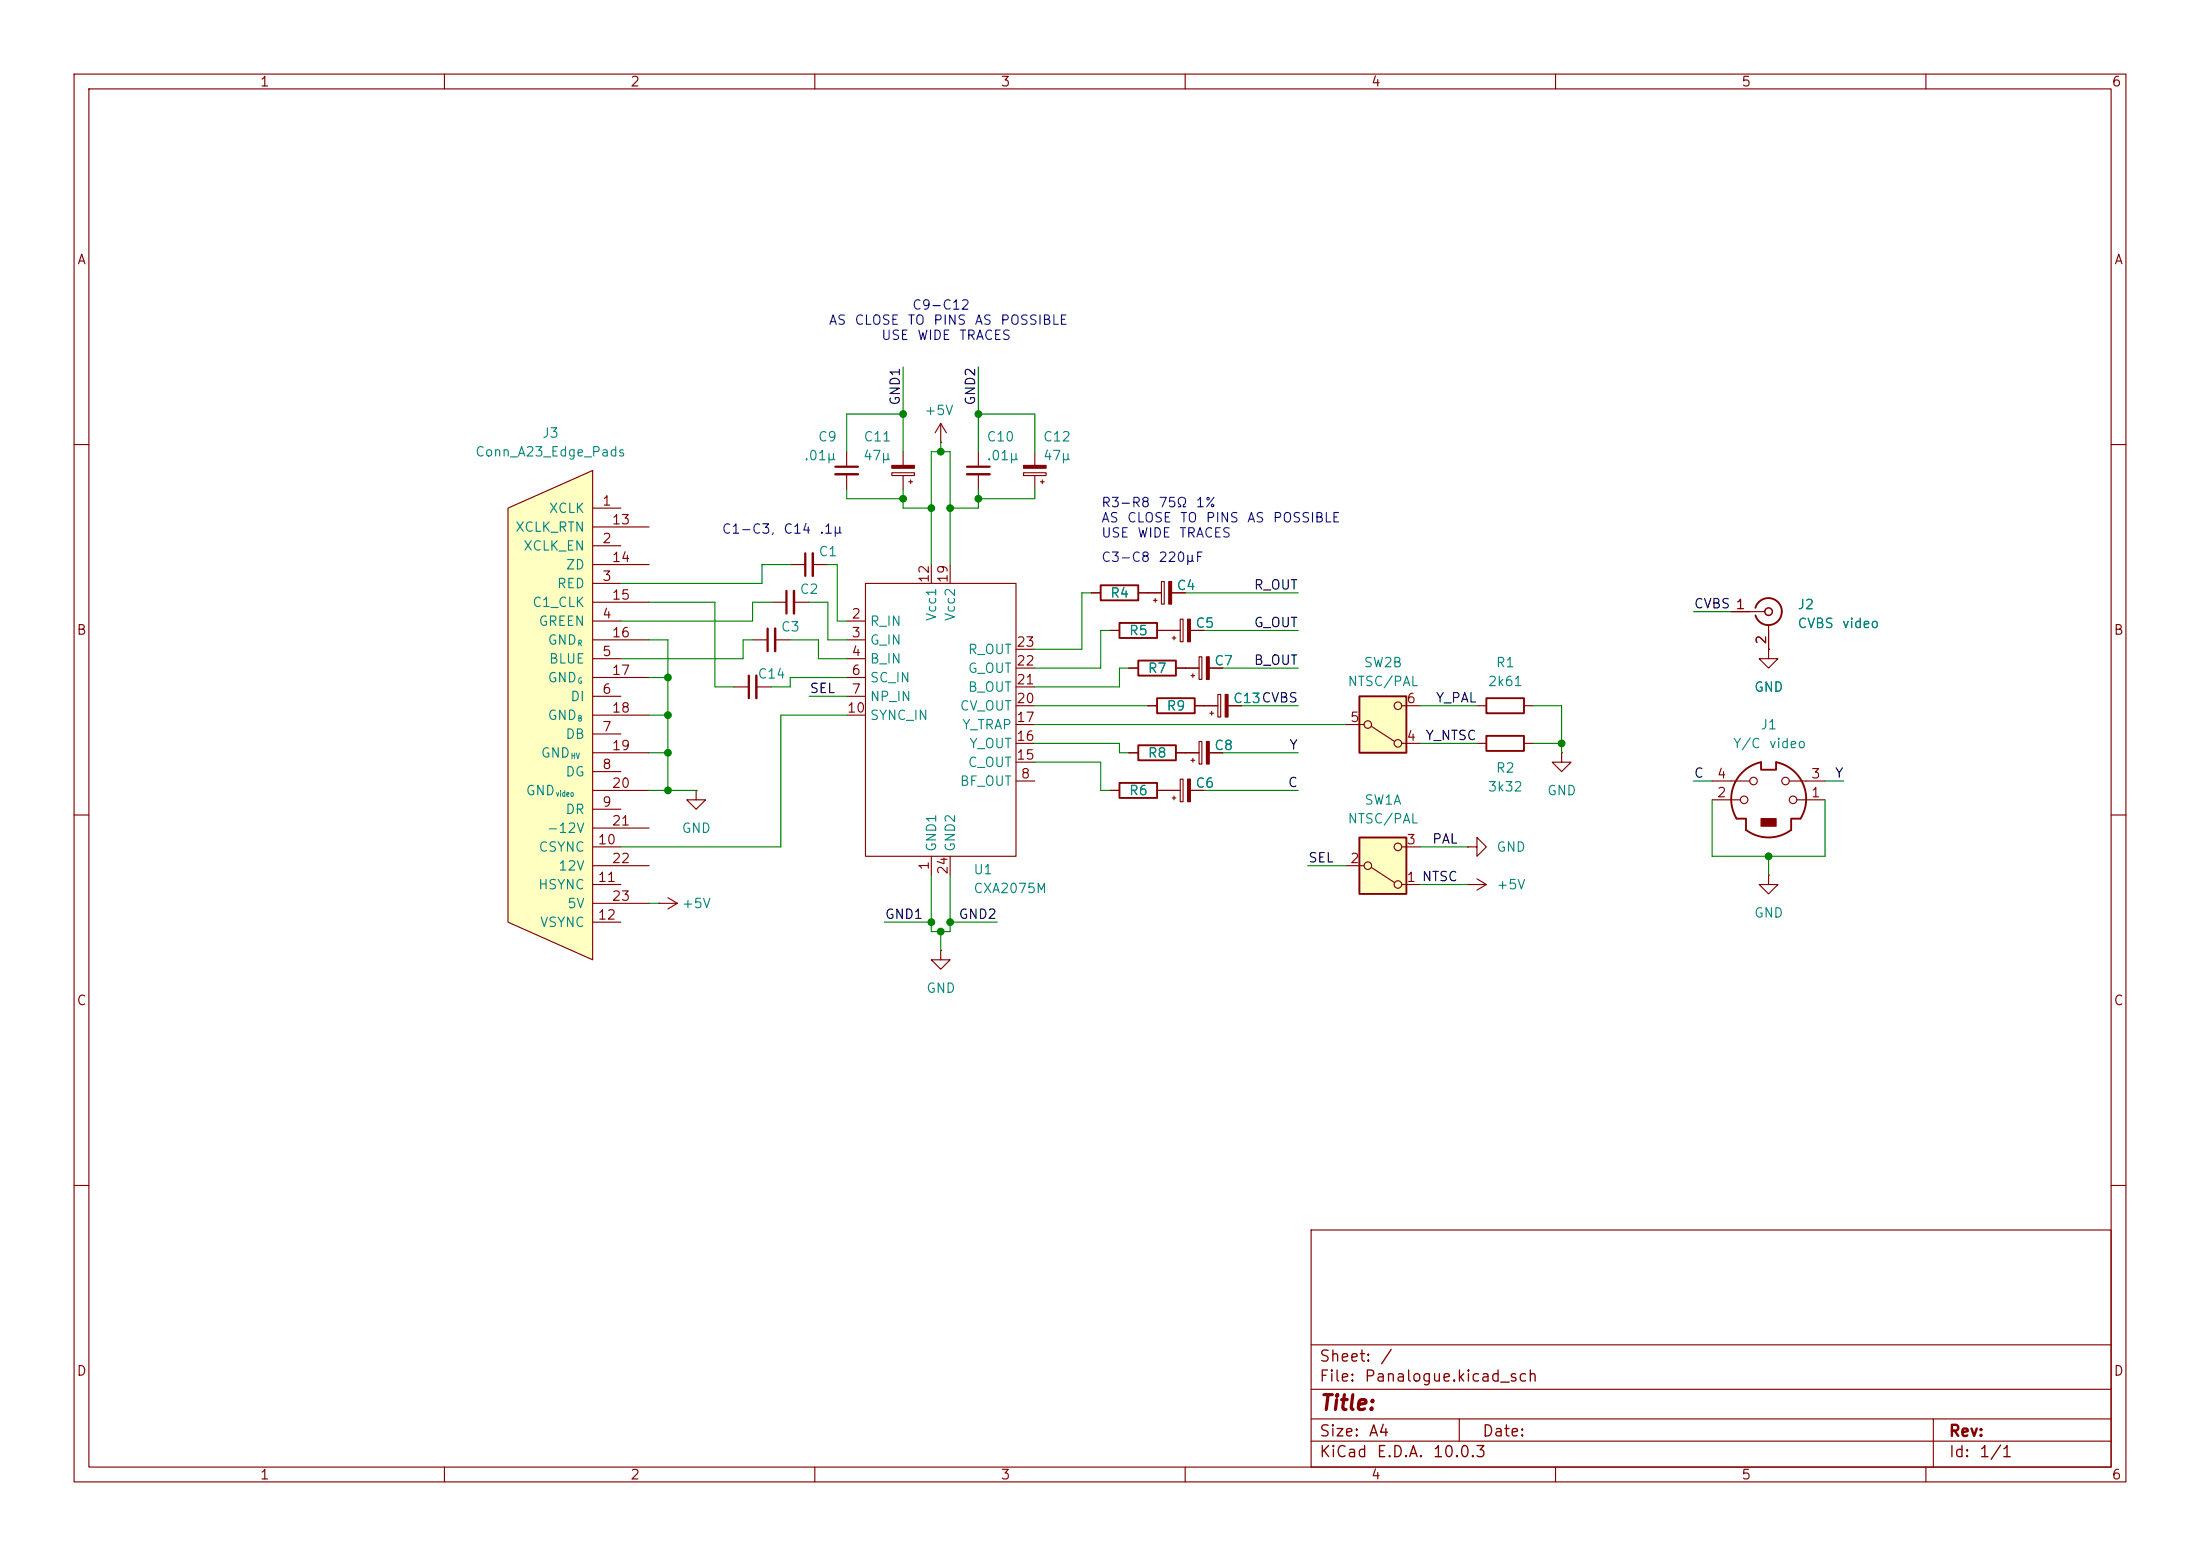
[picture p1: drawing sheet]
<svg xmlns="http://www.w3.org/2000/svg" width="297mm" height="210mm" viewBox="0 0 297 210" stroke-linecap="round" stroke-linejoin="round" font-family="sans-serif">
<g fill="none" stroke="#840000" stroke-width=".15">
<path d="M10 10h277v190h-277zM12 12h273v186h-273zM60 10v2M110 10v2M160 10v2M210 10v2M260 10v2M10 60h2M285 60h2M10 110h2M157.5 106.7h1.8M158.2 107.7h.5"/>
<path d="M158.5 107.4v.6M159.3 105.2h.4v3h-.4zM160.7 106.7h1.9M199.4 100.3h1.3M205.7 100.3h1.3M285 110h2M10 160h2M177 166h108v32h-108zM285 160h2M60 198v2M110 198v2M160 198v2"/>
<path d="M177 194.5h108M177 191.5h108M177 187.5h108M177 181.5h108M197 191.5v3M210 198v2M260 198v2M261 191.5v6.5"/>
</g>
<path d="M160.3 105.2h.4v3h-.4z" fill="#840000" stroke="#840000" stroke-width=".15"/>
<path d="M200.7 99.3h5v2h-5z" fill="none" stroke="#840000" stroke-width=".25"/>
<path d="M183.5 113h6.4v7.7h-6.4z" fill="#ffffc2"/>
<g fill="none" stroke="#840000" stroke-width=".15">
<path d="M106.7 76.2h2M109.7 76.2h2.1M116.8 78.7h20.4v36.9h-20.4zM125.7 76.2v2.5M128.3 76.2v2.5M156.8 78.5h.4v3h-.4zM101.6 86.4h2M104.1 81.3h2.1M104.6 86.4h2.1M107.2 81.3h2M114.3 86.4h2.5M114.3 83.8h2.5"/>
<path d="M114.3 88.9h2.5M114.3 91.4h2.5M114.3 94h2.5M114.3 96.5h2.5M137.2 90.2h2.5M137.2 97.8h2.5M137.2 95.3h2.5M137.2 92.7h2.5M137.2 87.6h2.5M154.9 80h1.9M154.9 95.3h1.3M155.7 81h.5"/>
<path d="M156 80.8v.5M157.5 85.1h1.8M158.2 80h1.8M158.2 86.1h.5M158.5 85.9v.5M159.3 83.6h.4v3h-.4zM160 90.2h1.9M160.7 85.1h1.9M160.8 91.2h.5M161 90.9v.5M161.3 95.3h1.3M161.9 88.6h.4v3.1h-.4z"/>
<path d="M163.2 90.2h1.9M125.7 115.6v2.5M128.3 115.6v2.5M137.2 105.4h2.5M137.2 102.9h2.5M137.2 100.3h2.5M160 101.6h1.9M160.8 102.6h.5M161 102.4v.5M161.9 100.1h.4v3h-.4zM163.2 101.6h1.9M181.6 116.8h2.5"/>
<path d="M185.2 117.1l3.1 2M189.2 119.4h2.6M189.2 114.3h2.6M198.1 119.4h.1M198.1 114.3h1.3v1.3l1.3-1.3-1.3-1.3v1.3M198.1 114.3h.1M198.1 119.4h2.6M199.4 118.6l1.3 .8M200.7 119.4l-1.3 .7"/>
<circle cx="184.7" cy="116.8" r=".51"/>
<circle cx="188.7" cy="114.3" r=".51"/>
<circle cx="188.7" cy="119.4" r=".51"/>
</g>
<path d="M156.2 94.2h5.1v2.1h-5.1zM183.5 113h6.4v7.7h-6.4z" fill="none" stroke="#840000" stroke-width=".25"/>
<path d="M106.2 79.8v3M108.7 74.7v3M103.6 84.8v3.1" fill="none" stroke="#840000" stroke-width=".3"/>
<path d="M107.2 79.8v3M109.7 74.7v3M104.6 84.8v3.1" fill="none" stroke="#840000" stroke-width=".33"/>
<g fill="#840000" stroke="#840000" stroke-width=".15">
<path d="M162.9 88.6h.3v3.1h-.3z"/>
<path d="M157.8 78.5h.4v3h-.4z"/>
<path d="M160.3 83.6h.4v3h-.4z"/>
<path d="M162.9 100.1h.3v3h-.3z"/>
</g>
<path d="M68.6 68.6l11.4-5.1v66l-11.4-5z" fill="#ffffc2"/>
<g fill="none" stroke="#840000" stroke-width=".15">
<path d="M68.6 68.6l11.4-5.1v66l-11.4-5zM80 68.6h3.8M80 73.7h3.8M80 78.7h3.8M80 71.1h7.6M80 76.2h7.6M80 83.8h3.8M80 88.9h3.8M80 94h3.8M80 99.1h3.8M80 81.3h7.6M80 86.4h7.6"/>
<path d="M80 91.4h7.6M80 96.5h7.6M149.9 85.1h1.2M152.4 90.2h1.3M156.2 85.1h1.3M158.7 90.2h1.3M80 104.1h3.8M80 109.2h3.8M80 114.3h3.8M80 119.4h3.8M80 101.6h7.6M80 106.7h7.6"/>
<path d="M80 111.8h7.6M80 116.8h7.6M94 106.7v1.3h1.2l-1.2 1.2-1.3-1.2h1.3M94 106.7h.1M80 124.5h3.8M80 121.9h7.6"/>
</g>
<path d="M151.1 84.1h5.1v2h-5.1zM153.7 89.2h5v2h-5z" fill="none" stroke="#840000" stroke-width=".25"/>
<path d="M183.5 94h6.4v7.6h-6.4z" fill="#ffffc2"/>
<g fill="none" stroke="#840000" stroke-width=".15">
<path d="M127 59.7h.1M127 57.2l-.8 1.2M127 57.2l.8 1.2M127 57.2v2.5M114.3 61v2M114.3 64v2M120.4 63.8h3v.4h-3zM121.9 61v1.8M121.9 64.2v1.8M122.7 65h.5M122.9 64.8v.5M132.1 61v2"/>
<path d="M132.1 64v2M138.2 63.8h3v.4h-3zM139.7 61v1.8M139.7 64.2v1.8M140.5 65h.5M140.7 64.8v.5M99.1 92.7h2M102.1 92.7h2M147.3 80h1.3M149.9 85.1h1.2M152.4 90.2h1.3M153.7 80h3.1"/>
<path d="M154.9 95.3h1.3M156.2 85.1h3.1M158.2 80h1.8M158.7 90.2h3.2M160.7 85.1h1.9M161.3 95.3h3.1M163.2 90.2h1.9M163.3 96.3h.5M163.6 96v.5M164.4 93.7h.4v3.1h-.4zM165.8 95.3h1.8M181.6 97.8h2.5"/>
<path d="M185.2 98l3.1 2.1M189.2 95.3h2.6M199.4 95.3h1.3M205.7 95.3h1.3M233.7 82.6h4.6M238.8 87.6v1.3h1.2l-1.2 1.3-1.3-1.3h1.3M238.8 87.6h.1M238.8 84.3v3.3M149.9 106.7h1.2M152.4 101.6h1.3M156.2 106.7h3.1M158.7 101.6h3.2"/>
<path d="M160.7 106.7h1.9M163.2 101.6h1.9M189.2 100.3h2.6M210.8 101.6v1.3h1.3l-1.3 1.2-1.3-1.2h1.3M210.8 101.6h.1M231.1 108h3.8M231.1 105.4h5.1M238.8 118.1v1.3h1.2l-1.2 1.3-1.3-1.3h1.3M238.8 118.1h.1M241.6 105.4h4.8M242.6 108h3.8M88.9 121.9h.1"/>
<path d="M88.9 121.9h2.5M90.2 121.2l1.2 .7M91.4 121.9l-1.2 .8M127 128.3v1.2h1.3l-1.3 1.3-1.3-1.3h1.3M127 128.3h.1"/>
<circle cx="184.7" cy="97.8" r=".51"/>
<circle cx="188.7" cy="95.3" r=".51"/>
<circle cx="188.7" cy="100.3" r=".51"/>
<circle cx="235.5" cy="108" r=".51"/>
<circle cx="236.7" cy="105.4" r=".51"/>
<circle cx="241" cy="105.4" r=".51"/>
<circle cx="242.1" cy="108" r=".51"/>
</g>
<path d="M148.6 79h5.1v2h-5.1zM183.5 94h6.4v7.6h-6.4zM200.7 94.2h5v2.1h-5zM237 82a1.81 1.81 0 0 1 2.8-1 1.81 1.81 0 0 1 0 3 1.81 1.81 0 0 1-2.8-.9M151.1 105.7h5.1v2h-5.1zM153.7 100.6h5v2h-5zM235.1 104.4l.6-.6 .8-.5 1.2-.4v1h2.1v-1a5.1 5.1 0 0 1 3.3 7.6h-1.3v1.5a5.1 5.1 0 0 1-6.1 0v-1.5h-1.3a5.1 5.1 0 0 1 .7-6.1z" fill="none" stroke="#840000" stroke-width=".25"/>
<g fill="#840000" stroke="#840000" stroke-width=".15">
<path d="M165.4 93.7h.4v3.1h-.4z"/>
<path d="M120.4 62.8h3v.4h-3z"/>
<path d="M237.7 110.5h2.1v1h-2.1z"/>
<path d="M138.2 62.8h3v.4h-3z"/>
</g>
<path d="M112.8 63h3M130.6 63h3M101.1 91.2v3" fill="none" stroke="#840000" stroke-width=".3"/>
<path d="M112.8 64h3M130.6 64h3M102.1 91.2v3" fill="none" stroke="#840000" stroke-width=".33"/>
<circle cx="238.8" cy="82.6" r=".51" fill="none" stroke="#840000" stroke-width=".2"/>
<g fill="none" stroke="#008400" stroke-width=".15">
<path d="M121.9 49.5v11.5M121.9 55.9h-7.6v5.1M127 59.7v1.3M132.1 49.5v11.5M132.1 55.9h7.6v5.1M106.7 76.2h-3.8v2.5h-19.1M111.8 76.2h1.2v7.6h1.3M114.3 66v1.3h7.6M121.9 66v2.6h3.8M125.7 76.2v-15.2h2.6v15.2M132.1 66v2.6h-3.8M139.7 66v1.3h-7.6"/>
<path d="M87.6 86.4h2.6v20.3M87.6 91.4h2.6M87.6 81.3h8.9v11.4h2.6M87.6 96.5h2.6M101.6 86.4h-1.3v2.5h-16.5M104.1 81.3h-2.5v2.5h-17.8M106.7 86.4h3.8v2.5h3.8M109.2 81.3h2.6v5.1h2.5M109.2 94h5.1M114.3 91.4h-7.6v1.3h-2.6M114.3 96.5h-8.9v17.8h-21.6M139.7 95.3h15.2"/>
<path d="M139.7 97.8h41.9M147.3 80h-1.3v7.6h-6.3M149.9 85.1h-1.3v5.1h-8.9M152.4 90.2h-1.3v2.5h-11.4M160 80h15.3M162.6 85.1h12.7M165.1 90.2h10.2M167.6 95.3h7.7M191.8 95.3h7.6M207 95.3h3.8v6.3M228.6 82.6h5.1M87.6 106.7h6.4"/>
<path d="M87.6 101.6h2.6M125.7 118.1v7.6h2.6v-7.6M139.7 102.9h8.9v3.8h1.3M139.7 100.3h11.4v1.3h1.3M162.6 106.7h12.7M165.1 101.6h10.2M176.5 116.8h5.1M191.8 114.3h6.3M191.8 100.3h7.6M191.8 119.4h6.3M207 100.3h3.8M228.6 105.4h2.5"/>
<path d="M231.1 108v7.6h15.3v-7.6M238.8 115.6v2.5M246.4 105.4h2.5M87.6 121.9h1.3M119.4 124.5h6.3M127 125.7v2.6M128.3 124.5h6.3"/>
</g>
<g fill="#008400" stroke="#008400" stroke-width=".14">
<circle cx="121.9" cy="55.9" r=".46"/>
<circle cx="125.7" cy="68.6" r=".46"/>
<circle cx="132.1" cy="55.9" r=".46"/>
<circle cx="128.3" cy="68.6" r=".46"/>
<circle cx="127" cy="61" r=".46"/>
<circle cx="121.9" cy="67.3" r=".46"/>
<circle cx="132.1" cy="67.3" r=".46"/>
<circle cx="90.2" cy="91.4" r=".46"/>
<circle cx="90.2" cy="101.6" r=".46"/>
<circle cx="90.2" cy="96.5" r=".46"/>
<circle cx="90.2" cy="106.7" r=".46"/>
<circle cx="238.8" cy="115.6" r=".46"/>
<circle cx="210.8" cy="100.3" r=".46"/>
<circle cx="125.7" cy="124.5" r=".46"/>
<circle cx="127" cy="125.7" r=".46"/>
<circle cx="128.3" cy="124.5" r=".46"/>
</g>
<text font-size="2" fill="#840000" x="178" y="190.8">Title:</text>
<g font-size="1.5" fill="#840000">
<text x="178" y="184.2">Sheet:</text>
<text x="186.2" y="184.2">/</text>
<text x="178" y="186.9">File:</text>
<text x="184.1" y="186.9">Panalogue.kicad_sch</text>
<text x="178" y="197.1">KiCad</text>
<text x="178" y="194.3">Size:</text>
<text x="184.7" y="194.3">A4</text>
<text x="185.7" y="197.1">E.D.A.</text>
<text x="193.3" y="197.1">10.0.3</text>
<text x="200" y="194.3">Date:</text>
<text x="263" y="194.3">Rev:</text>
<text x="263" y="197.1">Id:</text>
<text x="267.1" y="197.1">1/1</text>
</g>
<g font-size="1.3" fill="#840000">
<text x="35" y="12">1</text>
<text x="85" y="12">2</text>
<text x="135" y="12">3</text>
<text x="185" y="12">4</text>
<text x="235" y="12">5</text>
<text x="285" y="12">6</text>
<text x="10.3" y="36">A</text>
<text x="285.3" y="36">A</text>
<text x="81.2" y="68.6">1</text>
<text x="82.5" y="71.1">13</text>
<text x="81.2" y="73.6">2</text>
<text x="82.5" y="76.2">14</text>
<text x="81.2" y="78.7">3</text>
<text x="81.2" y="83.8">4</text>
<text x="82.5" y="81.3">15</text>
<text x="114.9" y="83.8">2</text>
<text x="125.7" y="78.8" transform="rotate(-90 125.7 78.8)">12</text>
<text x="128.2" y="78.8" transform="rotate(-90 128.2 78.8)">19</text>
<text x="234.2" y="82.5">1</text>
<text x="10.3" y="86">B</text>
<text x="81.2" y="88.9">5</text>
<text x="82.5" y="86.3">16</text>
<text x="114.9" y="86.3">3</text>
<text x="114.9" y="88.9">4</text>
<text x="137.1" y="87.6">23</text>
<text x="238.7" y="87.1" transform="rotate(-90 238.7 87.1)">2</text>
<text x="285.3" y="86">B</text>
<text x="81.2" y="94">6</text>
<text x="82.5" y="91.4">17</text>
<text x="114.9" y="91.4">6</text>
<text x="114.9" y="94">7</text>
<text x="137.1" y="95.2">20</text>
<text x="137.1" y="92.7">21</text>
<text x="137.1" y="90.1">22</text>
<text x="189.8" y="95.2">6</text>
<text x="81.2" y="99">7</text>
<text x="82.5" y="96.5">18</text>
<text x="82.5" y="101.6">19</text>
<text x="114.3" y="96.5">10</text>
<text x="137.1" y="100.3">16</text>
<text x="137.1" y="97.8">17</text>
<text x="182.2" y="97.8">5</text>
<text x="189.8" y="100.3">4</text>
<text x="81.2" y="104.1">8</text>
<text x="82.5" y="106.7">20</text>
<text x="137.1" y="102.8">15</text>
<text x="137.7" y="105.4">8</text>
<text x="231.7" y="107.9">2</text>
<text x="231.7" y="105.4">4</text>
<text x="244.4" y="107.9">1</text>
<text x="244.4" y="105.4">3</text>
<text x="81.2" y="109.2">9</text>
<text x="82.5" y="111.7">21</text>
<text x="80.6" y="114.3">10</text>
<text x="80.6" y="119.4">11</text>
<text x="82.5" y="116.8">22</text>
<text x="125.7" y="117.5" transform="rotate(-90 125.7 117.5)">1</text>
<text x="128.2" y="118.2" transform="rotate(-90 128.2 118.2)">24</text>
<text x="182.2" y="116.8">2</text>
<text x="189.8" y="119.4">1 NTSC</text>
<text x="189.8" y="114.3">3</text>
<text x="80.6" y="124.4">12</text>
<text x="82.5" y="121.9">23</text>
<text x="10.3" y="136">C</text>
<text x="285.3" y="136">C</text>
<text x="10.3" y="186">D</text>
<text x="285.3" y="186">D</text>
<text x="35" y="200">1</text>
<text x="85" y="200">2</text>
<text x="135" y="200">3</text>
<text x="185" y="200">4</text>
<text x="235" y="200">5</text>
<text x="285" y="200">6</text>
</g>
<g font-size="1.3" fill="#0000c2">
<text x="111.8" y="44.2">AS</text>
<text x="115.3" y="44.2">CLOSE</text>
<text x="118.9" y="46.2">USE</text>
<text x="122.4" y="44.2">TO</text>
<text x="123.1" y="42.1">C9-C12</text>
<text x="123.7" y="46.2">WIDE</text>
<text x="125.9" y="44.2">PINS</text>
<text x="129.4" y="46.2">TRACES</text>
<text x="131.5" y="44.2">AS</text>
<text x="135" y="44.2">POSSIBLE</text>
<text x="148.6" y="68.8">R3-R8</text>
<text x="148.6" y="70.8">AS</text>
<text x="152.1" y="70.8">CLOSE</text>
<text x="156.3" y="68.8">75Ω</text>
<text x="159.2" y="70.8">TO</text>
<text x="161.3" y="68.8">1%</text>
<text x="162.7" y="70.8">PINS</text>
<text x="168.3" y="70.8">AS</text>
<text x="171.7" y="70.8">POSSIBLE</text>
<text x="97.4" y="72.3">C1-C3,</text>
<text x="105.7" y="72.3">C14</text>
<text x="110.5" y="72.3">.1µ</text>
<text x="148.6" y="76.2">C3-C8</text>
<text x="148.6" y="72.9">USE</text>
<text x="153.4" y="72.9">WIDE</text>
<text x="156.3" y="76.2">220µF</text>
<text x="159.1" y="72.9">TRACES</text>
</g>
<g font-size="1.3" fill="#008484">
<text x="73.1" y="59.4">J3</text>
<text x="110.3" y="59.9">C9</text>
<text x="116.5" y="59.9">C11</text>
<text x="124.7" y="56.3">+5V</text>
<text x="133.1" y="59.9">C10</text>
<text x="140.7" y="59.9">C12</text>
<text x="64.1" y="61.9">Conn_A23_Edge_Pads</text>
<text x="108.5" y="62.4">.01µ</text>
<text x="116.4" y="62.4">47µ</text>
<text x="133.1" y="62.4">.01µ</text>
<text x="140.7" y="62.4">47µ</text>
<text x="74" y="69.6">XCLK</text>
<text x="69.5" y="72.1">XCLK_RTN</text>
<text x="70.6" y="74.6">XCLK_EN</text>
<text x="76.3" y="77.2">ZD</text>
<text x="110.4" y="75.4">C1</text>
<text x="71.8" y="82.3">C1_CLK</text>
<text x="75.1" y="79.7">RED</text>
<text x="107.9" y="80.5">C2</text>
<text x="126.7" y="83.9" transform="rotate(-90 126.7 83.9)">Vcc1</text>
<text x="129.2" y="83.9" transform="rotate(-90 129.2 83.9)">Vcc2</text>
<text x="149.8" y="81">R4</text>
<text x="158.8" y="80">C4</text>
<text x="242.6" y="82.5">J2</text>
<text x="72.6" y="84.8">GREEN</text>
<text x="73.9" y="87.3">GND</text>
<text x="74" y="89.9">BLUE</text>
<text x="105.3" y="85.6">C3</text>
<text x="117.3" y="84.8">R_IN</text>
<text x="117.3" y="87.3">G_IN</text>
<text x="117.3" y="89.9">B_IN</text>
<text x="130.6" y="88.6">R_OUT</text>
<text x="152.3" y="86.1">R5</text>
<text x="161.3" y="85">C5</text>
<text x="242.6" y="85.1">CVBS</text>
<text x="248.6" y="85.1">video</text>
<text x="73.9" y="92.4">GND</text>
<text x="76.9" y="95">DI</text>
<text x="102.2" y="91.9">C14</text>
<text x="117.3" y="92.4">SC_IN</text>
<text x="117.3" y="95">NP_IN</text>
<text x="130.6" y="93.7">B_OUT</text>
<text x="130.6" y="91.1">G_OUT</text>
<text x="154.9" y="91.1">R7</text>
<text x="163.8" y="90.1">C7</text>
<text x="166.4" y="95.2">C13CVBS</text>
<text x="166.4" y="95.2">C13</text>
<text x="181.8" y="92.9">NTSC/PAL</text>
<text x="184" y="90.4">SW2B</text>
<text x="200.8" y="92.9">2k61</text>
<text x="201.9" y="90.4">R1</text>
<text x="236.7" y="93.7">GND</text>
<text x="73.9" y="97.5">GND</text>
<text x="76.3" y="100">DB</text>
<text x="117.3" y="97.5">SYNC_IN</text>
<text x="129.5" y="96.2">CV_OUT</text>
<text x="129.8" y="98.8">Y_TRAP</text>
<text x="130.8" y="101.3">Y_OUT</text>
<text x="157.4" y="96.2">R9</text>
<text x="163.8" y="101.6">C8</text>
<text x="233.9" y="101.3">Y/C</text>
<text x="237.6" y="98.8">J1</text>
<text x="238.7" y="101.3">video</text>
<text x="70.9" y="107.7">GND</text>
<text x="72.9" y="102.6">GND</text>
<text x="76.3" y="105.1">DG</text>
<text x="129.5" y="106.4">BF_OUT</text>
<text x="130.6" y="103.8">C_OUT</text>
<text x="152.3" y="107.7">R6</text>
<text x="154.9" y="102.6">R8</text>
<text x="161.3" y="106.6">C6</text>
<text x="200.8" y="107.1">3k32</text>
<text x="201.9" y="104.6">R2</text>
<text x="208.8" y="107.7">GND</text>
<text x="73.7" y="112.7">-12V</text>
<text x="76.3" y="110.2">DR</text>
<text x="91.9" y="112.7">GND</text>
<text x="181.8" y="111.5">NTSC/PAL</text>
<text x="184.1" y="108.9">SW1A</text>
<text x="72.6" y="115.3">CSYNC</text>
<text x="75.3" y="117.8">12V</text>
<text x="126.7" y="115.1" transform="rotate(-90 126.7 115.1)">GND1</text>
<text x="129.2" y="115.1" transform="rotate(-90 129.2 115.1)">GND2</text>
<text x="131.3" y="118.3">U1</text>
<text x="201.9" y="115.3">GND</text>
<text x="72.6" y="120.4">HSYNC</text>
<text x="72.8" y="125.4">VSYNC</text>
<text x="76.5" y="122.9">5V</text>
<text x="92" y="122.9">+5V</text>
<text x="131.3" y="120.9">CXA2075M</text>
<text x="201.9" y="120.4">+5V</text>
<text x="236.7" y="124.2">GND</text>
<text x="125" y="134.3">GND</text>
</g>
<g font-size="1.3">
<text x="121.8" y="54.8" transform="rotate(-90 121.8 54.8)">GND1</text>
<text x="132" y="54.8" transform="rotate(-90 132 54.8)">GND2</text>
<text x="169.2" y="79.9">R_OUT</text>
<text x="228.6" y="82.4">CVBS 1</text>
<text x="169.2" y="85">G_OUT</text>
<text x="109.2" y="93.9">SEL</text>
<text x="169.2" y="90">B_OUT</text>
<text x="193.7" y="95.1">Y_PAL</text>
<text x="174" y="101.5">Y</text>
<text x="192.4" y="100.2">Y_NTSC</text>
<text x="173.8" y="106.6">C</text>
<text x="228.6" y="105.3">C</text>
<text x="247.6" y="105.3">Y</text>
<text x="176.5" y="116.7">SEL</text>
<text x="193.3" y="114.2">PAL</text>
<text x="119.4" y="124.3">GND1</text>
<text x="129.3" y="124.3">GND2</text>
</g>
<g font-size=".8" fill="#008484">
<text x="77.9" y="87.4">R</text>
<text x="77.9" y="92.5">G</text>
<text x="77.9" y="97.5">B</text>
<text x="75" y="107.7">video</text>
<text x="77" y="102.6">HV</text>
</g>
</svg>
